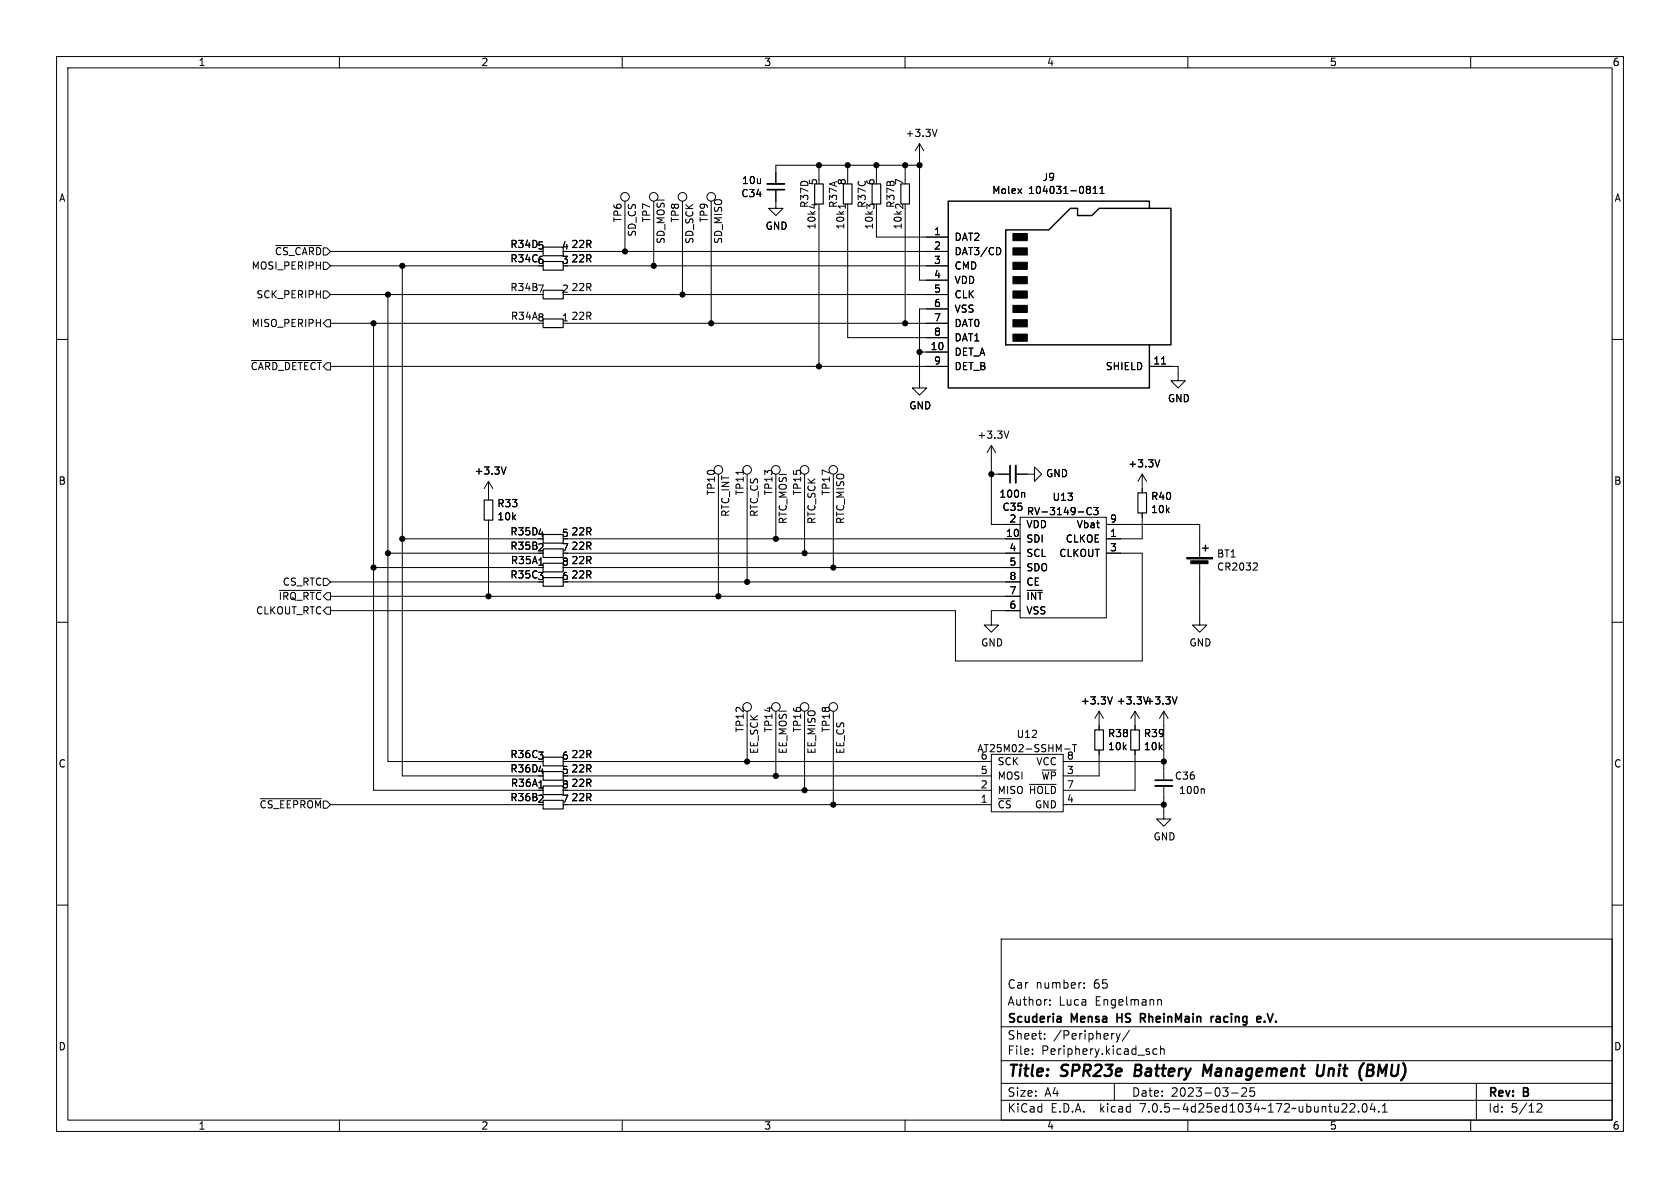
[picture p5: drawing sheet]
<svg xmlns="http://www.w3.org/2000/svg" width="297mm" height="210mm" viewBox="0 0 297 210" stroke-linecap="round" stroke-linejoin="round" font-family="sans-serif">
<g fill="none" stroke="#000" stroke-width=".18">
<path d="M10 10h277v190h-277zM12 12h273v186h-273zM60 10v2M110 10v2M160 10v2M210 10v2M260 10v2M110.5 35.6v8.9M115.6 38.1v8.9M120.6 35.6v16.5M125.7 35.6v21.6M137.2 33.5v3.3h1.2l-1.2 1.3-1.3-1.3h1.3"/>
<path d="M144.8 29.2v2.6M144.8 36.8v28M149.9 36.8v22.9h17.7M149.9 29.2v2.6M154.9 36.8v5.1h12.7M154.9 29.2v2.6M160 29.2v2.6M160 36.8v20.4M162.6 29.2h-25.4v3.3M162.6 25.4l-.8 1.3M162.6 25.4v24.1h5M162.6 25.4l.7 1.3"/>
<path d="M165.7 22.9l-.5 1.2M192.3 32.9h.2l.3 .3-.3 .3M192.3 33.5h.2M192.5 33.5l.3 .2v.3l-.2 .1-.3 .1M193.3 34.2h.7M193.3 33.3l.3-.4v1.3M194.5 34.2h.7M194.5 33.3l.3-.4v1.3M10 60h2M48.7 43.4h8.1M57.1 46.4h.7l.6 .6-.6 .6h-.7zM57.1 51.4h.7l.6 .7-.6 .6h-.7z"/>
<path d="M57.8 56.5h.6v1.3h-.6l-.7-.6zM58.4 44.5h36.8M58.4 47h36.8M58.4 52.1h36.8M58.4 57.2h36.8M66 57.2v82.5h29.2M68.6 52.1v82.5h26.6M71.1 47v90.2h24.1M100.3 44.5h67.3M100.3 47h67.3M100.3 52.1h67.3M100.3 57.2h67.3"/>
<path d="M167.6 54.6h-5v14h1.2l-1.2 1.3-1.3-1.3h1.3M176.7 43.8l.2 .5-.2 .7M285 60h2M44.4 63.7h12.4M58.4 64.8h109.2M162.6 62.2h5M175.3 78.7v14h5M175.3 78.7l-.8 1.3M175.3 78.7l.7 1.3M178.4 76.2l-.5 1.3M203.2 64.8h5.1v2.5h1.2l-1.2 1.3-1.3-1.3h1.3M205.3 64.4h.8"/>
<path d="M68.6 97.8h26.6M71.1 95.3h24.1M86.4 85.1v3.3M86.4 91.9v13.5M86.4 85.1l-.8 1.3M86.4 85.1l.7 1.3M89.5 82.5l-.5 1.3M100.3 95.3h80M100.3 97.8h80M127 86.4v19M132.1 86.4v16.5M137.2 86.4v8.9"/>
<path d="M142.2 86.4v11.4M147.3 86.4v13.9M175.3 83.8h3.3M179.6 83.8h3.3v-1.2l1.2 1.2-1.2 1.3v-1.3M180.3 91.4h15.3v17.8h-15.3zM181 87.1l.2 .1v.7M192.9 89.8a.6 .6 0 0 0-.8 .5 .6 .6 0 0 0 .6 .7l.2-.1M193.3 89.7h.8l-.4 .5 .4 .1v.6l-.2 .1-.6-.1M195.6 92.7h16.5v5.9M195.6 97.8h6.3v19h-33v-8.8h-110.5M201.9 90.7v4.6h-6.3M201.9 83.8v3.3"/>
<path d="M201.9 83.8l-.7 1.3M201.9 83.8l.8 1.3M205 81.3l-.4 1.2M212.1 99.6v10.9h1.3l-1.3 1.3-1.3-1.3h1.3M222.1 99.5l.2 .3-.1 .3-.7 .7h.8M10 110h2M49.4 104.4h7.4M57.1 102.2h.7l.6 .7-.6 .6h-.7zM57.8 107.3h.6v1.3h-.6l-.7-.6zM58.4 105.4h121.9M58.4 102.9h36.8M66 100.3h29.2"/>
<path d="M100.3 100.3h80M100.3 102.9h80M180.3 108h-5v2.5h1.2l-1.2 1.3-1.3-1.3h1.3M285 110h2M100.3 139.7h75M100.3 137.2h75M100.3 134.6h75M132.1 128.3v6.3M137.2 128.3v8.9M142.2 128.3v11.4M147.3 128.3v13.9M175.3 133.4h12.7v10.1h-12.7z"/>
<path d="M182 138.7h4.7M188 134.6h17.7M188.2 132.4h1M189.6 131.6h.7M190 131.6v1.3M194.3 125.7l.8 1.3M194.3 125.7v3.3M194.3 132.6v4.6h-6.3M194.3 125.7l-.8 1.3M196.7 123.2l-.5 1.3M200.7 125.7v3.3M200.7 132.6v7.1h-12.7"/>
<path d="M200.7 125.7l.7 1.3M200.7 125.7l-.8 1.3M205.7 138.9v5.9h1.3l-1.3 1.3-1.2-1.3h1.2M205.7 125.7l.8 1.3M205.7 125.7v12.2M205.7 125.7l-.7 1.3M208.1 123.2l-.4 1.3M212.7 139.4l.2 .2v.7M10 160h2M46 141.2h10.8M58.4 142.2h36.8M100.3 142.2h75"/>
<path d="M188 142.2h17.7M285 160h2M177 166h108v32h-108zM185.6 177.6v.1M185.6 176.8v.1M191.7 174.6v.1M191.7 173.8v.1M204.7 176.8l.2-.1 .3 .1 .1 .9M60 198v2M110 198v2M160 198v2M177 194.5h108"/>
<path d="M177 191.5h108M177 187.5h108M177 181.5h108M182.5 186.3v.1M182.5 185.5v.1M184.7 183.6v.1M184.7 182.8v.1M197 191.5v3M197.3 182.7l.4 1M197.7 183.7l-.2 .4-.2 .1M198 182.7l-.3 1M199.7 182.1l-1.3 2"/>
<path d="M204.5 185.5l-.4-.1-.3 .3v.4l.2 .2h.5M205.2 185.5l.2-.1 .3 .1 .1 .9M205.2 184.9v1.5M210 198v2M217.7 193.2h1.2M219.6 192.4h-.1M220.2 192.4l.2 .2-.1 .3-.8 .9h.9M221 192.3v.7l.2-.1h.5l.1 .6-.3 .3-.5-.1M237.2 196.6h.9M238 195.2v.5M238.7 195.2l.5-.1 .3 .1v.3l-.9 1.1h.9M240.2 196.5v.1"/>
<path d="M241 195.2l.2-.1a.81 .81 0 0 1 .6 .6 .81 .81 0 0 1-.3 .8l-.2 .1a.81 .81 0 0 1-.3-1.4zM242.6 195l-.4 1.1h1M243 195.6v1M243.7 196.5v.1M244.4 196.6h.8M244.4 195.5l.4-.4v1.5M260 198v2M261 191.5v6.5M271.7 195.2l.6-.1 .2 .1 .1 .3-.9 1.1h.9"/>
<circle cx="110.5" cy="34.8" r=".76"/>
<circle cx="115.6" cy="34.8" r=".76"/>
<circle cx="120.6" cy="34.8" r=".76"/>
<circle cx="125.7" cy="34.8" r=".76"/>
<circle cx="127" cy="83.1" r=".76"/>
<circle cx="132.1" cy="83.1" r=".76"/>
<circle cx="137.2" cy="83.1" r=".76"/>
<circle cx="142.2" cy="83.1" r=".76"/>
<circle cx="147.3" cy="83.1" r=".76"/>
<circle cx="132.1" cy="125" r=".76"/>
<circle cx="137.2" cy="125" r=".76"/>
<circle cx="142.2" cy="125" r=".76"/>
<circle cx="147.3" cy="125" r=".76"/>
</g>
<path d="M213.4 189.6l-.5-1.4-.3 2M233 188.2l-.2 1.6 .1 .3a.66 .66 0 0 0 .9-.1M241.1 187.9l-.1 .1M241.7 189.2h.7M241.8 188.2l-.2 2h.7" fill="none" stroke="#000" stroke-width=".4"/>
<path d="M135.6 33.5h3.1M178.6 82.3v3M204.2 137.9h3.1M187.5 179.8l.1 .9M201.6 180h.6M202.2 179.2h-.6v1.5M214.1 179.7v1M214.6 179.7l-.3 .1-.2 .2M222.2 179.9l.2-.2h.3l.2 .2v.1l-.7 .2M187.6 180.6l-.2 .1M187.6 180l-.2 .1M222.2 180.5l.2 .2 .4-.1" fill="none" stroke="#000" stroke-width=".3"/>
<g fill="none" stroke="#000" stroke-width=".2">
<path d="M144 32.5h1.5v3.6h-1.5zM149.1 32.5h1.5v3.6h-1.5zM154.2 32.5h1.5v3.6h-1.5zM159.3 32.5h1.5v3.6h-1.5zM96 51.3h3.6v1.5h-3.6zM96 56.4h3.6v1.5h-3.6zM96 46.2h3.6v1.6h-3.6zM96 43.7h3.6v1.5h-3.6zM85.6 88.4h1.5v3.5h-1.5zM96 94.5h3.6v1.5h-3.6zM96 99.6h3.6v1.5h-3.6zM96 97h3.6v1.6h-3.6z"/>
<path d="M201.2 87.1h1.5v3.6h-1.5zM96 102.1h3.6v1.5h-3.6zM96 133.9h3.6v1.5h-3.6zM96 136.4h3.6v1.5h-3.6zM96 138.9h3.6v1.6h-3.6zM193.5 129h1.6v3.6h-1.6zM199.9 129h1.5v3.6h-1.5zM96 141.5h3.6v1.5h-3.6z"/>
</g>
<path d="M135.6 32.5h3.1M179.6 82.3v3M204.2 138.9h3.1" fill="none" stroke="#000" stroke-width=".33"/>
<g fill="#000" stroke="#000" stroke-width=".18">
<path d="M179.1 59.1h2.5v1.2h-2.5zM179.1 56.5h2.5v1.3h-2.5zM179.1 54h2.5v1.2h-2.5zM179.1 51.4h2.5v1.3h-2.5zM179.1 48.9h2.5v1.3h-2.5zM179.1 46.4h2.5v1.2h-2.5zM179.1 43.8h2.5v1.3h-2.5zM179.1 41.3h2.5v1.2h-2.5zM209.8 98.6h4.6v.2h-4.6zM210.5 99.1h3.1v.5h-3.1z"/>
<circle cx="144.8" cy="29.2" r=".46"/>
<circle cx="149.9" cy="29.2" r=".46"/>
<circle cx="154.9" cy="29.2" r=".46"/>
<circle cx="160" cy="29.2" r=".46"/>
<circle cx="162.6" cy="29.2" r=".46"/>
<circle cx="66" cy="57.2" r=".46"/>
<circle cx="68.6" cy="52.1" r=".46"/>
<circle cx="71.1" cy="47" r=".46"/>
<circle cx="110.5" cy="44.5" r=".46"/>
<circle cx="115.6" cy="47" r=".46"/>
<circle cx="120.6" cy="52.1" r=".46"/>
<circle cx="125.7" cy="57.2" r=".46"/>
<circle cx="160" cy="57.2" r=".46"/>
<circle cx="144.8" cy="64.8" r=".46"/>
<circle cx="162.6" cy="62.2" r=".46"/>
<circle cx="68.6" cy="97.8" r=".46"/>
<circle cx="71.1" cy="95.3" r=".46"/>
<circle cx="137.2" cy="95.3" r=".46"/>
<circle cx="142.2" cy="97.8" r=".46"/>
<circle cx="175.3" cy="83.8" r=".46"/>
<circle cx="66" cy="100.3" r=".46"/>
<circle cx="86.4" cy="105.4" r=".46"/>
<circle cx="127" cy="105.4" r=".46"/>
<circle cx="132.1" cy="102.9" r=".46"/>
<circle cx="147.3" cy="100.3" r=".46"/>
<circle cx="132.1" cy="134.6" r=".46"/>
<circle cx="137.2" cy="137.2" r=".46"/>
<circle cx="142.2" cy="139.7" r=".46"/>
<circle cx="205.7" cy="134.6" r=".46"/>
<circle cx="147.3" cy="142.2" r=".46"/>
<circle cx="205.7" cy="142.2" r=".46"/>
</g>
<path d="M203.2 36.8v-1.2h-35.6v33h35.6v-7.6M177.8 40.6h7.6l3.8-3.8h1.3v1.3h2.5l1.3-1.3h12.7v24.2h-29.2zM212.6 96.9h1M213.1 96.4v1" fill="none" stroke="#000" stroke-width=".25"/>
<g font-size="2.8">
<text x="178" y="190.8">Title:</text>
<text x="187.5" y="190.8">SPR23e</text>
<text x="201" y="190.8">Battery</text>
<text x="213.7" y="190.8">Management</text>
<text x="234.4" y="190.8">Unit</text>
<text x="242.5" y="190.8">(BMU)</text>
</g>
<g font-size="2.1">
<text x="178" y="177.9">Author:</text>
<text x="178" y="174.9">Car</text>
<text x="183" y="174.9">number:</text>
<text x="187.1" y="177.9">Luca</text>
<text x="193.2" y="174.9">65</text>
<text x="193.5" y="177.9">Engelmann</text>
<text x="178" y="183.9">Sheet:</text>
<text x="178" y="181.1">Scuderia</text>
<text x="186.2" y="183.9">/Periphery/</text>
<text x="189.3" y="181.1">Mensa</text>
<text x="197.8" y="181.1">HS</text>
<text x="202.4" y="181.1">RheinMain</text>
<text x="215.4" y="181.1">racing</text>
<text x="224" y="181.1">e.V.</text>
<text x="178" y="186.6">File:</text>
<text x="184" y="186.6">Periphery.kicad_sch</text>
<text x="178" y="196.8">KiCad</text>
<text x="178" y="194">Size:</text>
<text x="184.6" y="194">A4</text>
<text x="185.7" y="196.8">E.D.A.</text>
<text x="194.4" y="196.8">kicad</text>
<text x="200" y="194">Date:</text>
<text x="201.5" y="196.8">7.0.5-4d25ed1034~172~ubuntu22.04.1</text>
<text x="206.9" y="194">2023-03-25</text>
<text x="263" y="194.2">Rev:</text>
<text x="263" y="196.8">Id:</text>
<text x="267" y="196.8">5/12</text>
<text x="269.2" y="194.2">B</text>
</g>
<g font-size="1.8">
<text x="35" y="11.8">1</text>
<text x="85" y="11.8">2</text>
<text x="135" y="11.8">3</text>
<text x="185" y="11.8">4</text>
<text x="235" y="11.8">5</text>
<text x="285" y="11.8">6</text>
<text x="160" y="24.4">+3.3V</text>
<text x="10.4" y="35.8">A</text>
<text x="131" y="35">C34</text>
<text x="131.1" y="32.7">10u</text>
<text x="144.5" y="32.8" transform="rotate(-90 144.5 32.8)">5</text>
<text x="149.6" y="32.8" transform="rotate(-90 149.6 32.8)">8</text>
<text x="154.7" y="32.8" transform="rotate(-90 154.7 32.8)">6</text>
<text x="159.8" y="32.8" transform="rotate(-90 159.8 32.8)">7</text>
<text x="175.3" y="34.5">Molex</text>
<text x="181.8" y="34.5">104031-0811</text>
<text x="184.3" y="32.1">J9</text>
<text x="285.4" y="35.8">A</text>
<text x="110" y="39.4" transform="rotate(-90 110 39.4)">TP6</text>
<text x="112.6" y="41.9" transform="rotate(-90 112.6 41.9)">SD_CS</text>
<text x="115.1" y="39.4" transform="rotate(-90 115.1 39.4)">TP7</text>
<text x="120.2" y="39.4" transform="rotate(-90 120.2 39.4)">TP8</text>
<text x="125.3" y="39.4" transform="rotate(-90 125.3 39.4)">TP9</text>
<text x="135.3" y="40.8">GND</text>
<text x="143.1" y="36.8" transform="rotate(-90 143.1 36.8)">R37D</text>
<text x="144.3" y="40.6" transform="rotate(-90 144.3 40.6)">10k 4</text>
<text x="148.1" y="36.8" transform="rotate(-90 148.1 36.8)">R37A</text>
<text x="149.4" y="40.6" transform="rotate(-90 149.4 40.6)">10k 1</text>
<text x="153.2" y="36.8" transform="rotate(-90 153.2 36.8)">R37C</text>
<text x="154.5" y="40.6" transform="rotate(-90 154.5 40.6)">10k 3</text>
<text x="158.3" y="36.8" transform="rotate(-90 158.3 36.8)">R37B</text>
<text x="159.6" y="40.6" transform="rotate(-90 159.6 40.6)">10k 2</text>
<text x="165.1" y="41.7">1</text>
<text x="44.5" y="47.8">MOSI_PERIPH</text>
<text x="48.6" y="45.3">~{CS_CARD}</text>
<text x="90.2" y="46.5">R34C6</text>
<text x="90.2" y="44">R34D5</text>
<text x="99.3" y="46.7">3</text>
<text x="99.3" y="44.2">4</text>
<text x="101" y="46.5">22R</text>
<text x="101" y="44">22R</text>
<text x="117.7" y="43.2" transform="rotate(-90 117.7 43.2)">SD_MOSI</text>
<text x="122.7" y="43.2" transform="rotate(-90 122.7 43.2)">SD_SCK</text>
<text x="127.8" y="43.2" transform="rotate(-90 127.8 43.2)">SD_MISO</text>
<text x="165.1" y="44.2">2</text>
<text x="165.1" y="46.7">3</text>
<text x="168.7" y="42.7">DAT2</text>
<text x="168.7" y="45.3">DAT3/CD</text>
<text x="168.7" y="47.8">CMD</text>
<text x="45.3" y="52.9">SCK_PERIPH</text>
<text x="90.2" y="51.6">R34B 7</text>
<text x="99.3" y="51.8">2</text>
<text x="101" y="51.6">22R</text>
<text x="165.1" y="49.3">4</text>
<text x="165.1" y="51.8">5</text>
<text x="168.7" y="50.4">VDD</text>
<text x="168.7" y="52.9">CLK</text>
<text x="44.5" y="58">MISO_PERIPH</text>
<text x="90.3" y="56.7">R34A8</text>
<text x="99.3" y="56.9">1</text>
<text x="101" y="56.7">22R</text>
<text x="165.1" y="54.4">6</text>
<text x="165.1" y="56.9">7</text>
<text x="165.1" y="59.4">8</text>
<text x="168.7" y="55.4">VSS</text>
<text x="168.7" y="58">DAT0</text>
<text x="44.3" y="65.6">~{CARD_DETECT}</text>
<text x="164.5" y="62">10</text>
<text x="165.1" y="64.5">9</text>
<text x="168.7" y="63.1">DET_A</text>
<text x="168.7" y="60.5">DAT1</text>
<text x="168.7" y="65.6">DET_B</text>
<text x="195.5" y="65.6">SHIELD</text>
<text x="203.8" y="64.5">11</text>
<text x="206.4" y="71.3">GND</text>
<text x="160.7" y="72.5">GND</text>
<text x="172.7" y="77.7">+3.3V</text>
<text x="199.4" y="82.8">+3.3V</text>
<text x="10.3" y="85.8">B</text>
<text x="83.8" y="84.1">+3.3V</text>
<text x="87.9" y="89.8">R33</text>
<text x="126.6" y="87.6" transform="rotate(-90 126.6 87.6)">TP10</text>
<text x="131.6" y="87.6" transform="rotate(-90 131.6 87.6)">TP11</text>
<text x="136.7" y="87.6" transform="rotate(-90 136.7 87.6)">TP13</text>
<text x="141.8" y="87.6" transform="rotate(-90 141.8 87.6)">TP15</text>
<text x="146.9" y="87.6" transform="rotate(-90 146.9 87.6)">TP17</text>
<text x="176.6" y="88.2">100n</text>
<text x="184.9" y="84.5">GND</text>
<text x="186" y="88.7">U13</text>
<text x="203.4" y="88.6">R40</text>
<text x="285.3" y="85.8">B</text>
<text x="87.9" y="92.1">10k</text>
<text x="90.2" y="94.8">R35D4</text>
<text x="99.3" y="95">5</text>
<text x="101" y="94.8">22R</text>
<text x="129.1" y="91.4" transform="rotate(-90 129.1 91.4)">RTC_INT</text>
<text x="134.2" y="91.4" transform="rotate(-90 134.2 91.4)">RTC_CS</text>
<text x="139.3" y="92.7" transform="rotate(-90 139.3 92.7)">RTC_MOSI</text>
<text x="144.3" y="92.7" transform="rotate(-90 144.3 92.7)">RTC_SCK</text>
<text x="149.4" y="92.7" transform="rotate(-90 149.4 92.7)">RTC_MISO</text>
<text x="177.2" y="90.5">C35</text>
<text x="177.8" y="95">10</text>
<text x="178.4" y="92.5">2</text>
<text x="181.4" y="93.5">VDD</text>
<text x="181.5" y="91.2">RV-3149-C3</text>
<text x="190.3" y="93.5">Vbat</text>
<text x="196.2" y="95">1</text>
<text x="196.2" y="92.5">9</text>
<text x="203.4" y="90.9">10k</text>
<text x="90.2" y="97.3">R35B 2</text>
<text x="90.3" y="99.9">R35A1</text>
<text x="99.3" y="100.1">8</text>
<text x="99.3" y="97.5">7</text>
<text x="101" y="99.9">22R</text>
<text x="101" y="97.3">22R</text>
<text x="178.4" y="97.5">4</text>
<text x="178.4" y="100.1">5</text>
<text x="181.4" y="96.1">SDI</text>
<text x="181.4" y="98.6">SCL</text>
<text x="181.4" y="101.2">SDO</text>
<text x="187.2" y="98.6">CLKOUT</text>
<text x="188.4" y="96.1">CLKOE</text>
<text x="196.2" y="97.5">3</text>
<text x="215.1" y="98.7">BT1</text>
<text x="215.1" y="101">CR2032</text>
<text x="49.2" y="106.2">~{IRQ_RTC}</text>
<text x="50" y="103.7">CS_RTC</text>
<text x="90.2" y="102.4">R35C3</text>
<text x="99.3" y="102.6">6</text>
<text x="101" y="102.4">22R</text>
<text x="178.4" y="107.7">6</text>
<text x="178.4" y="105.2">7</text>
<text x="178.4" y="102.6">8</text>
<text x="181.4" y="106.2">~{INT}</text>
<text x="181.4" y="103.7">CE</text>
<text x="45.2" y="108.8">CLKOUT_RTC</text>
<text x="181.4" y="108.8">VSS</text>
<text x="173.4" y="114.4">GND</text>
<text x="210.2" y="114.4">GND</text>
<text x="191" y="124.7">+3.3V</text>
<text x="197.4" y="124.7">+3.3V +3.3V</text>
<text x="131.6" y="129.5" transform="rotate(-90 131.6 129.5)">TP12</text>
<text x="136.7" y="129.5" transform="rotate(-90 136.7 129.5)">TP14</text>
<text x="141.8" y="129.5" transform="rotate(-90 141.8 129.5)">TP16</text>
<text x="146.9" y="129.5" transform="rotate(-90 146.9 129.5)">TP18</text>
<text x="179.7" y="130.6">U12</text>
<text x="195.8" y="130.5">R38</text>
<text x="202.2" y="130.5">R39</text>
<text x="10.3" y="135.8">C</text>
<text x="90.2" y="134.2">R36C3</text>
<text x="90.2" y="136.7">R36D4</text>
<text x="99.3" y="134.4">6</text>
<text x="99.3" y="136.9">5</text>
<text x="101" y="134.2">22R</text>
<text x="101" y="136.7">22R</text>
<text x="134.2" y="133.3" transform="rotate(-90 134.2 133.3)">EE_SCK</text>
<text x="139.3" y="133.3" transform="rotate(-90 139.3 133.3)">EE_MOSI</text>
<text x="144.3" y="133.3" transform="rotate(-90 144.3 133.3)">EE_MISO</text>
<text x="149.4" y="133.3" transform="rotate(-90 149.4 133.3)">EE_CS</text>
<text x="172.7" y="133.1">AT25M02-SSHM-T</text>
<text x="173.3" y="136.9">5</text>
<text x="173.3" y="134.4">6</text>
<text x="176.3" y="138">MOSI</text>
<text x="176.3" y="135.4">SCK</text>
<text x="183.2" y="135.4">VCC</text>
<text x="184.1" y="138">~{WP}</text>
<text x="188.6" y="136.9">3</text>
<text x="188.6" y="134.4">8</text>
<text x="195.8" y="132.8">10k</text>
<text x="202.2" y="132.8">10k</text>
<text x="207.6" y="138">C36</text>
<text x="285.3" y="135.8">C</text>
<text x="45.9" y="143.1">~{CS_EEPROM}</text>
<text x="90.2" y="141.8">R36B 2</text>
<text x="90.3" y="139.3">R36A1</text>
<text x="99.3" y="142">7</text>
<text x="99.3" y="139.4">8</text>
<text x="101" y="141.8">22R</text>
<text x="101" y="139.3">22R</text>
<text x="173.3" y="142">1</text>
<text x="173.3" y="139.4">2</text>
<text x="176.3" y="143.1">~{CS}</text>
<text x="176.3" y="140.5">MISO ~{HOLD}</text>
<text x="182.9" y="143.1">GND</text>
<text x="188.6" y="142">4</text>
<text x="188.6" y="139.4">7</text>
<text x="208.4" y="140.5">100n</text>
<text x="203.9" y="148.7">GND</text>
<text x="10.3" y="185.8">D</text>
<text x="285.3" y="185.8">D</text>
<text x="35" y="199.8">1</text>
<text x="85" y="199.8">2</text>
<text x="135" y="199.8">3</text>
<text x="185" y="199.8">4</text>
<text x="235" y="199.8">5</text>
<text x="285" y="199.8">6</text>
</g>
</svg>
